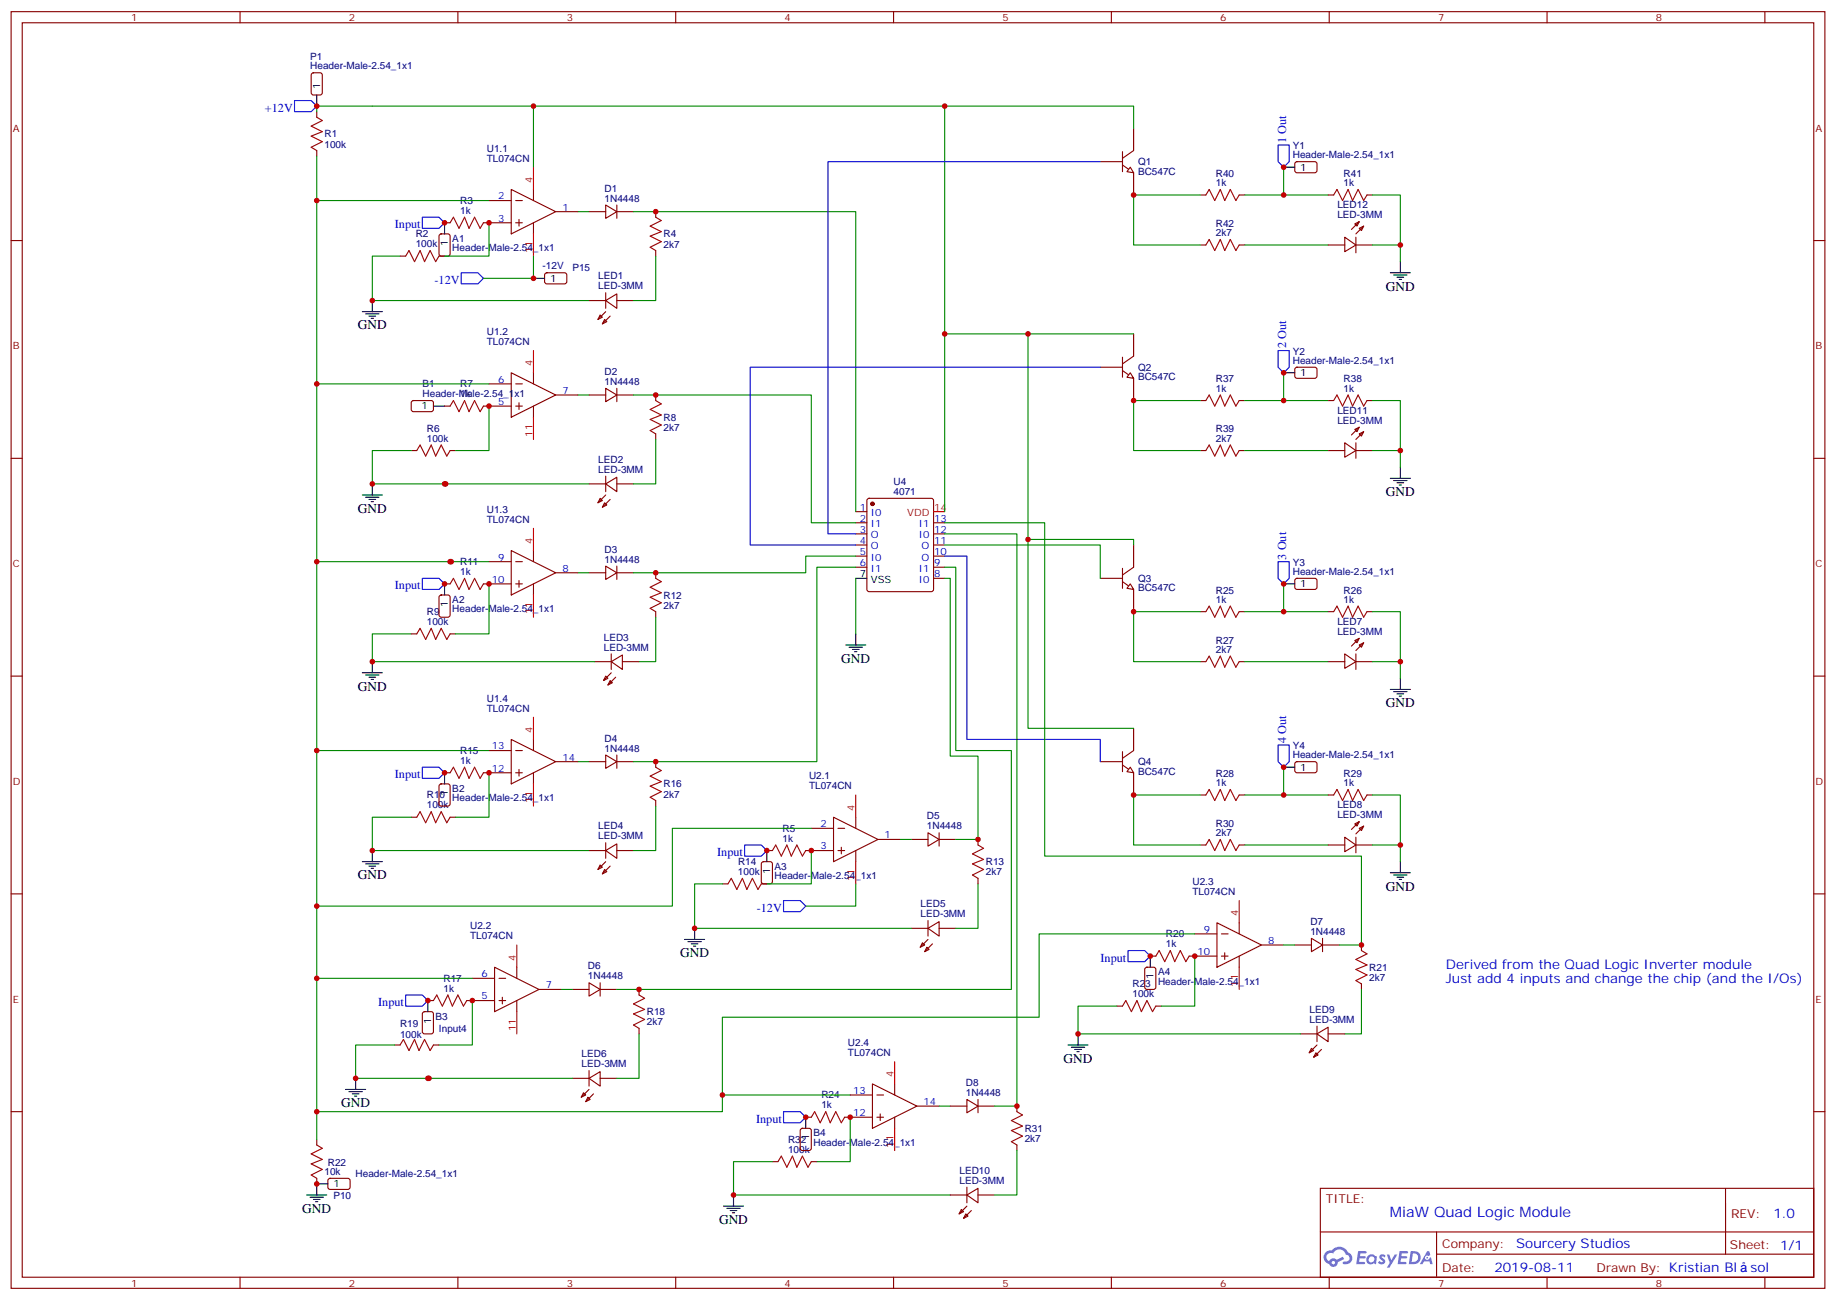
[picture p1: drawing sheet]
<svg xmlns="http://www.w3.org/2000/svg" width="583mm" height="413mm" viewBox="0 0 583 413" stroke-linecap="round" stroke-linejoin="round" font-family="sans-serif">
<g fill="none" stroke="#870000" stroke-width=".35">
<path d="M3.5 3.7h575.8v405.3h-575.8zM7.1 7.2h568.6v398.3h-568.6zM76.2 3.7v3.5M145.3 3.7v3.5M214.5 3.7v3.5M283.6 3.7v3.5M352.8 3.7v3.5M421.9 3.7v3.5M491.1 3.7v3.5M560.2 3.7v3.5M3.5 76.4h3.6M575.7 76.4h3.6"/>
<path d="M3.5 145.5h3.6M575.7 145.5h3.6M3.5 214.7h3.6M575.7 214.7h3.6M3.5 283.8h3.6M575.7 283.8h3.6M3.5 353h3.6M575.7 353h3.6M419.1 377.3h156.6v28.2h-156.6zM547.7 377.3v20.9M419.1 391.1h156.5M456 398.2h119.6"/>
<path d="M456 391.1v14.2M76.2 405.5v3.5M145.3 405.5v3.5M214.5 405.5v3.5M283.6 405.5v3.5M352.8 405.5v3.5M421.9 405.5v3.5M491.1 405.5v3.5M560.2 405.5v3.5"/>
</g>
<g fill="#5487ff">
<path d="M438.1 398.5a1.22 1.22 0 0 1 1.7 .2l-.4 .6a.47 .47 0 0 0-.3-.4 .47 .47 0 0 0-.5 .2l.1 .2a1.14 1.14 0 0 1 .8 1.8 1.14 1.14 0 0 1-1.9 0l-.2-.2 .5-.6 .7 .5a.29 .29 0 0 0 .3-.3 .29 .29 0 0 0-.2-.3 1.04 1.04 0 0 1-.6-1.7z"/>
<path d="M431.1 397.2h2.3l.4 .2-.2 .5-1.8 .1-.1 .8h1.5l.3 .4-.3 .4h-1.6l-.2 1.1h1.7l.2 .3-.2 .3-2.6 .1z"/>
<path d="M444.2 397.2l2.7 .2-.1 .5-1.8 .1-.2 .8h1.6l.3 .4-.4 .4h-1.6l-.1 1.1h1.7l.2 .3-.2 .3-2.7 .1z"/>
<path d="M453 397.2h.7l.3 1.3-.6 .3a.69 .69 0 0 0-1 .3 .69 .69 0 0 0 .4 .9 .69 .69 0 0 0 .9-.6l.5-.2 .6 2.2h-.8l-.3-.9h-1.7l-.5 .9h-.8z"/>
<path d="M440.2 398.3h.8l.6 1.8 1.1-1.8h.9l-2.6 4.2h-.8l.9-1.5z"/>
<path d="M447.8 397.2l-.6 4.2h1.3a2.11 2.11 0 0 0 2.5-2.1 2.11 2.11 0 0 0-2.5-2.1zM448.5 398a1.43 1.43 0 0 1 1.6 1.6 1.43 1.43 0 0 1-2 1.1z"/>
<path d="M434.1 398.8a1.54 1.54 0 0 0-.1 2.2 1.54 1.54 0 0 0 2.1 .1l.7 .3 .3-2.3-.6-.3a1.49 1.49 0 0 0-2.4 0zM434.3 399.8a.95 .95 0 0 1 1.9 0 .95 .95 0 0 1-1.9 0z"/>
<path d="M420.8 397.6a2.18 2.18 0 0 0 1.1 3.7 1.44 1.44 0 0 0 1.6 .9 1.44 1.44 0 0 0 1.2-1.4l2-1.1-.5-.7-1.9 1a1.47 1.47 0 0 0-2.4 .4 1.39 1.39 0 0 1-.7-1.9 1.39 1.39 0 0 1 2-.5 2.12 2.12 0 0 1 2.2-1.3 2.12 2.12 0 0 1 1.9 1.7 1.14 1.14 0 0 1 1 1.4 1.14 1.14 0 0 1-1.6 .7 .43 .43 0 0 0-.5 .4 .43 .43 0 0 0 .4 .5 1.98 1.98 0 0 0 2.5-1.2 1.98 1.98 0 0 0-1.2-2.6 3.1 3.1 0 0 0-5.3-.6l-.9 .1zM422.7 400.9a.55 .55 0 0 1 1.1 0 .55 .55 0 0 1-1.1 0z"/>
<circle cx="453" cy="399.3" r=".26"/>
</g>
<g fill="none" stroke="#870000" stroke-width=".35">
<path d="M356.3 52.4l3.5 2.5M356.3 48.2v6.3M359.8 47.8l-3.5 2.5M141.1 70.7h1.8M153.5 70.7h8.8M155.2 63.7h7.1M162.3 60.1l14.1 7.1-14.1 7.1zM163.7 63.7h2.1M163.7 70.7h2.1M164.7 69.7v2.1M169.3 60.1v3.6M169.3 70.7v3.6"/>
<path d="M176.4 67.2h7M187 67.2h5.3M192.3 65.1l3.5 2.1-3.5 2.1zM195.8 67.2h5.3M195.8 65.1v4.2M208.1 67.2v1.8M208.1 79.6v1.7M187 95.4h5.3M192.3 95.4l3.5-2.1v4.6zM192.3 99l-2.5 2.4M192.3 93v4.9M195.8 95.4h5.3"/>
<path d="M162.3 118.4l14.1 7-14.1 7.1zM169.3 118.4v3.5M190.5 100l.7 .7-1.4 .7zM191.9 101.4l.7 .7-1.4 .7zM193.7 100.4l-2.5 2.4M141.1 128.9h1.8M153.5 128.9h8.8M155.2 121.9h7.1M163.7 121.9h2.1M163.7 128.9h2.1M164.7 127.9v2.1M169.3 128.9v3.6"/>
<path d="M176.4 125.4h7M187 125.4h5.3M192.3 123.3l3.5 2.1-3.5 2.1zM195.8 125.4h5.3M195.8 123.3v4.2M208.1 125.4v1.8M208.1 137.8v1.7M187 153.6h5.3M190.5 158.2l.7 .7-1.4 .7zM191.9 159.6l.7 .7-1.4 .7zM192.3 153.6l3.5-2.1v4.6zM192.3 151.2v4.9"/>
<path d="M192.3 157.2l-2.5 2.4M193.7 158.6l-2.5 2.4M195.8 153.6h5.3M155.2 178.3h7.1M162.3 174.8l14.1 7.1-14.1 7zM163.7 178.3h2.1M169.3 174.8v3.5M192.3 179.7l3.5 2.2-3.5 2.1zM195.8 179.7v4.3M141.1 185.4h1.8M153.5 185.4h8.8M163.7 185.4h2.1"/>
<path d="M164.7 184.3v2.1M169.3 185.4v3.5M176.4 181.9h7M187 181.9h5.3M195.8 181.9h5.3M208.1 181.9v1.7M208.1 194.2v1.8M188.7 210.1h5.3M192.3 214.7l.7 .7-1.4 .7zM193.7 216.1l.7 .7-1.4 .7zM194 210.1l3.6-2.1v4.5zM194 213.6l-2.4 2.5"/>
<path d="M194 207.6v4.9M195.4 215l-2.4 2.5M197.6 210.1h5.2M155.2 238.3h7.1M162.3 234.8l14.1 7-14.1 7.1zM163.7 238.3h2.1M169.3 234.8v3.5M192.3 239.7l3.5 2.1-3.5 2.1zM195.8 239.7v4.2M141.1 245.4h1.8M153.5 245.4h8.8M163.7 245.4h2.1"/>
<path d="M164.7 244.3v2.1M169.3 245.4v3.5M176.4 241.8h7M187 241.8h5.3M195.8 241.8h5.3M208.1 241.8v1.8M208.1 254.2v1.7M187 270.1h5.3M190.5 274.6l.7 .7-1.4 .7zM191.9 276l.7 .8-1.4 .7zM192.3 270.1l3.5-2.2v4.6zM192.3 267.6v4.9"/>
<path d="M192.3 273.6l-2.5 2.4M193.7 275l-2.5 2.5M195.8 270.1h5.3M100.5 361.8v1.7M100.5 374.1v1.8"/>
</g>
<path d="M169.3 53.1v7M169.3 74.3v7M169.3 111.3v7.1M169.3 132.5v7M169.3 167.7v7.1M169.3 188.9v7.1M169.3 227.7v7.1M169.3 248.9v7" fill="none" stroke="#f00" stroke-width=".35"/>
<path d="M142.9 70.7l1-1.7 1.8 3.5 1.8-3.5 1.4 3.5 1.7-3.5 1.8 3.5 1.1-1.8M208.1 69l1.8 1-3.5 1.8 3.5 1.8-3.5 1.4 3.5 1.7-3.5 1.8 1.7 1.1M142.9 128.9l1-1.7 1.8 3.5 1.8-3.5 1.4 3.5 1.7-3.5 1.8 3.5 1.1-1.8M208.1 127.2l1.8 1-3.5 1.8 3.5 1.8-3.5 1.4 3.5 1.7-3.5 1.8 1.7 1.1M142.9 185.4l1-1.8 1.8 3.5 1.8-3.5 1.4 3.5 1.7-3.5 1.8 3.5 1.1-1.7M208.1 183.6l1.8 1.1-3.5 1.7 3.5 1.8-3.5 1.4 3.5 1.8-3.5 1.7 1.7 1.1M142.9 245.4l1-1.8 1.8 3.5 1.8-3.5 1.4 3.5 1.7-3.5 1.8 3.5 1.1-1.7M208.1 243.6l1.8 1.1-3.5 1.7 3.5 1.8-3.5 1.4 3.5 1.8-3.5 1.7 1.7 1.1M100.5 363.5l1.8 1.1-3.5 1.8 3.5 1.7-3.5 1.4 3.5 1.8-3.5 1.8 1.7 1" fill="none" stroke="#a10000" stroke-width=".35"/>
<path d="M358.8 53.1l1 1.8-2.1-.4z" fill="#fff" stroke="#870000" stroke-width=".35"/>
<path d="M349.2 51.3h7.1M359.8 40.7v7.1M359.8 54.9v7M356.3 117.7l3.5 2.4M356.3 113.4v6.4M359.8 113.1l-3.5 2.4" fill="none" stroke="#870000" stroke-width=".35"/>
<path d="M358.8 118.4l1 1.7-2.1-.3z" fill="#fff" stroke="#870000" stroke-width=".35"/>
<path d="M349.2 116.6h7.1M359.8 106v7.1M359.8 120.1v7.1M356.3 184.7l3.5 2.4M356.3 180.4v6.4M359.8 180.1l-3.5 2.5" fill="none" stroke="#870000" stroke-width=".35"/>
<path d="M358.8 185.4l1 1.7-2.1-.3z" fill="#fff" stroke="#870000" stroke-width=".35"/>
<path d="M359.8 173v7.1M349.2 183.6h7.1M359.8 187.1v7.1M356.3 238.7v6.3M359.8 238.3l-3.5 2.5M356.3 242.9l3.5 2.5" fill="none" stroke="#870000" stroke-width=".35"/>
<path d="M358.8 243.6l1 1.8-2.1-.4z" fill="#fff" stroke="#870000" stroke-width=".35"/>
<g fill="none" stroke="#870000" stroke-width=".35">
<path d="M99 23.3l.5-.2h2.1l.7 .4v6l-.5 .6-2.3 .1-.7-.5v-5.9zM100.5 35.5v1.7M100.5 47.8v1.8M411.2 51.5l.5-.2 5.9 .1 .4 .6v2.4l-.7 .5-5.9-.1-.4-.6v-2.2zM139.6 74.5l.5-.2h2.1l.6 .4 .1 5.9-.5 .7h-2.3l-.7-.4-.1-5.9zM381 61.9h1.8M381 77.8h1.8M393.3 61.9h1.8M393.3 77.8h1.8M421.6 61.9h1.7M421.6 77.8h5.3M426.9 75.3l3.5 2.5-3.5 2.1z"/>
<path d="M430 71.1l1.4-.7-.7 1.4zM430.4 75.3v5M430.4 77.8h5.3M431.4 72.5l1.5-.7-.7 1.4zM431.4 70.4l-2.4 2.4M432.9 71.8l-2.5 2.5M433.9 61.9h1.8M127 81.3h1.8M139.3 81.3h1.8M173.1 86.8l.5-.2 5.9 .1 .4 .6v2.4l-.7 .4h-5.9l-.4-.7v-2.1zM411.2 116.8l.5-.2h5.9l.4 .7v2.4l-.7 .4h-5.9l-.4-.7v-2.1zM130.8 127.4l.4-.2h6l.4 .7-.1 2.4-.6 .4-5.9-.1-.5-.6v-2.1z"/>
<path d="M381 127.2h1.8M393.3 127.2h1.8M421.6 127.2h1.7M430 136.3l1.4-.7-.7 1.5zM431.4 137.8l1.5-.7-.7 1.4zM431.4 135.6l-2.4 2.5M432.9 137.1l-2.5 2.4M433.9 127.2h1.8M130.5 143.1h1.8M142.9 143.1h1.7M275.4 158.4l.5-.2h19.7l.5 .2 .2 .5v28.2l-.2 .5-.5 .3h-19.7l-.5-.3-.2-.5v-28.2zM381 143.1h1.8"/>
<path d="M393.3 143.1h1.8M421.6 143.1h5.3M426.9 140.6l3.5 2.5-3.5 2.1zM430.4 140.6v4.9M430.4 143.1h5.3M271.6 162.5h3.6M271.6 166h3.6M271.6 169.5h3.6M271.6 173h3.6M271.6 176.6h3.6M296.3 166h3.6M296.3 169.5h3.6"/>
<path d="M296.3 173h3.6M296.3 176.6h3.6M139.6 189.1l.5-.2h2.1l.6 .4 .1 6-.5 .6-2.3 .1-.7-.5-.1-5.9zM271.6 180.1h3.6M296.3 180.1h3.6M296.3 183.6h3.6M381 194.2h1.8M393.3 194.2h1.8M411.2 183.8l.5-.2 5.9 .1 .4 .6v2.4l-.7 .4h-5.9l-.4-.7v-2.1zM421.6 194.2h1.7M433.9 194.2h1.8M130.5 201.3h1.8"/>
<path d="M142.9 201.3h1.7M381 210.1h1.8M393.3 210.1h1.8M421.6 210.1h5.3M426.9 207.6l3.5 2.5-3.5 2.1zM430 203.4l1.4-.7-.7 1.4zM430.4 210.1h5.3M430.4 207.6v4.9M431.4 204.8l1.5-.7-.7 1.4zM431.4 202.7l-2.4 2.4M432.9 204.1l-2.5 2.5M359.8 231.2v7.1"/>
<path d="M130.5 259.5h1.8M139.6 249.1l.5-.2h2.1l.6 .4 .1 5.9-.5 .7h-2.3l-.7-.4-.1-5.9zM142.9 259.5h1.7M264.6 259.5l14.1 7-14.1 7.1zM271.6 259.5v3.5M349.2 241.8h7.1M359.8 245.4v7M381 252.4h1.8M393.3 252.4h1.8M411.2 242l.5-.2 5.9 .1 .4 .6v2.4l-.7 .5-5.9-.1-.4-.6v-2.2zM421.6 252.4h1.7M433.9 252.4h1.8"/>
<path d="M241.9 273.8l.5-.2h2.1l.6 .4 .1 5.9-.5 .7h-2.3l-.7-.4v-5.9zM243.4 270.1h1.8M255.8 270.1h8.8M257.5 263h7.1M266 263h2.1M266 270.1h2.1M267.1 269v2.1M271.6 270.1v3.5M278.7 266.5h7.1M289.3 266.5h5.3M294.6 264.4l3.5 2.1-3.5 2.1zM298.1 266.5h5.3"/>
<path d="M298.1 264.4v4.2M310.4 266.5v1.8M310.4 278.9v1.7M381 268.3h1.8M393.3 268.3h1.8M421.6 268.3h5.3M426.9 265.8l3.5 2.5-3.5 2.1zM430 261.6l1.4-.7-.7 1.4zM430.4 265.8v5M430.4 268.3h5.3M431.4 263l1.5-.7-.7 1.4zM431.4 260.9l-2.4 2.4"/>
<path d="M432.9 262.3l-2.5 2.5M229.3 280.6h1.8M241.7 280.6h1.7M289.3 294.7h5.3M292.8 299.3l.7 .7-1.4 .7zM294.6 294.7l3.5-2.1v4.6zM294.6 298.3l-2.5 2.4M294.6 292.3v4.9M296 299.7l-2.5 2.5M298.1 294.7h5.3M379.2 296.5h7.1M386.3 293l14.1 7-14.1 7.1z"/>
<path d="M387.7 296.5h2.1M393.3 293v3.5M416.3 297.9l3.5 2.1-3.5 2.2zM419.8 297.9v4.3M135.8 317.7h1.8M148.2 317.7h8.8M149.9 310.6h7.1M157 307.1l14.1 7-14.1 7.1zM158.4 310.6h2.1M158.4 317.7h2.1M159.5 316.6v2.1M164 307.1v3.5"/>
<path d="M164 317.7v3.5M171.1 314.1h7.1M181.7 314.1h5.3M187 312l3.5 2.1-3.5 2.2zM190.5 314.1h5.3M190.5 312v4.3M202.8 314.1v1.8M294.2 300.7l.7 .7-1.4 .8zM354.5 319.4h1.8M363.6 307.3l.5-.2h2.1l.6 .4 .1 5.9-.5 .7h-2.3l-.7-.4v-5.9zM365.1 303.6h1.8M366.9 319.4h1.8"/>
<path d="M377.5 303.6h8.8M387.7 303.6h2.1M388.8 302.5v2.1M393.3 303.6v3.5M400.4 300h7.1M411 300h5.3M419.8 300h5.3M432.2 300v1.8M432.2 312.4v1.7M125.2 331.8h1.8M134.3 321.4l.5-.2h2.1l.6 .4 .1 6-.5 .6-2.3 .1-.7-.5v-5.9zM137.6 331.8h1.7"/>
<path d="M187 339.9v4.9M202.8 326.5v1.8M412.7 328.3h5.3M416.3 332.8l.7 .8-1.4 .7zM417.7 334.3l.7 .7-1.4 .7zM418 328.3l3.6-2.2v4.6zM418 331.8l-2.4 2.5M418 325.8v4.9M419.5 333.2l-2.5 2.5M421.6 328.3h5.3M181.7 342.4h5.3M185.2 347l.7 .7-1.4 .7z"/>
<path d="M186.6 348.4l.7 .7-1.4 .7zM187 342.4l3.5-2.1v4.5zM187 345.9l-2.5 2.5M188.4 347.3l-2.5 2.5M190.5 342.4h5.3M254.2 358.5l.5-.3h2.1l.7 .5v5.9l-.4 .6-2.4 .1-.6-.5-.1-5.8zM255.8 354.7h1.7M268.1 354.7h8.8M269.9 347.7h7M276.9 344.1l14.1 7.1-14.1 7zM278.3 347.7h2.2M278.3 354.7h2.2"/>
<path d="M279.4 353.7v2.1M284 344.1v3.6M284 354.7v3.5M291 351.2h7.1M301.6 351.2h5.3M306.9 349.1l3.5 2.1-3.5 2.1zM310.4 349.1v4.2M310.4 351.2h5.3M322.8 351.2v1.8M104.3 374.3l.5-.2 5.9 .1 .4 .6v2.4l-.7 .4h-5.9l-.4-.7v-2.1zM245.2 368.8h1.7M257.5 368.8h1.8"/>
<path d="M301.6 379.4h5.3M306.9 379.4l3.5-2.1v4.6zM306.9 376.9v5M310.4 379.4h5.3M322.8 363.5v1.8M305.2 384l.7 .7-1.5 .7zM306.6 385.4l.7 .7-1.4 .7zM306.9 382.9l-2.5 2.5M308.3 384.4l-2.4 2.4"/>
</g>
<g fill="none" stroke="#a10000" stroke-width=".35">
<path d="M100.5 37.2l1.8 1.1-3.5 1.7 3.5 1.8-3.5 1.4 3.5 1.8-3.5 1.7 1.7 1.1M382.8 61.9l1-1.8 1.8 3.6 1.7-3.6 1.5 3.6 1.7-3.6 1.8 3.6 1-1.8M382.8 77.8l1-1.8 1.8 3.6 1.7-3.6 1.5 3.6 1.7-3.6 1.8 3.6 1-1.8M423.3 61.9l1.1-1.8 1.8 3.6 1.7-3.6 1.4 3.6 1.8-3.6 1.8 3.6 1-1.8M128.8 81.3l1-1.7 1.8 3.5 1.7-3.5 1.5 3.5 1.7-3.5 1.8 3.5 1-1.8M382.8 127.2l1-1.8 1.8 3.5 1.7-3.5 1.5 3.5 1.7-3.5 1.8 3.5 1-1.7M423.3 127.2l1.1-1.8 1.8 3.5 1.7-3.5 1.4 3.5 1.8-3.5 1.8 3.5 1-1.7M132.3 143.1l1-1.8 1.8 3.5 1.8-3.5 1.4 3.5 1.8-3.5 1.7 3.5 1.1-1.7M382.8 143.1l1-1.8 1.8 3.5 1.7-3.5 1.5 3.5 1.7-3.5 1.8 3.5 1-1.7M382.8 194.2l1-1.8 1.8 3.6 1.7-3.6 1.5 3.6 1.7-3.6 1.8 3.6 1-1.8M423.3 194.2l1.1-1.8 1.8 3.6 1.7-3.6 1.4 3.6 1.8-3.6 1.8 3.6 1-1.8M132.3 201.3l1-1.8 1.8 3.5 1.8-3.5 1.4 3.5 1.8-3.5 1.7 3.5 1.1-1.7"/>
<path d="M382.8 210.1l1-1.8 1.8 3.5 1.7-3.5 1.5 3.5 1.7-3.5 1.8 3.5 1-1.7M132.3 259.5l1-1.8 1.8 3.5 1.8-3.5 1.4 3.5 1.8-3.5 1.7 3.5 1.1-1.7M382.8 252.4l1-1.8 1.8 3.6 1.7-3.6 1.5 3.6 1.7-3.6 1.8 3.6 1-1.8M423.3 252.4l1.1-1.8 1.8 3.6 1.7-3.6 1.4 3.6 1.8-3.6 1.8 3.6 1-1.8M245.2 270.1l1-1.8 1.8 3.5 1.8-3.5 1.4 3.5 1.7-3.5 1.8 3.5 1.1-1.7M310.4 268.3l1.8 1-3.5 1.8 3.5 1.8-3.5 1.4 3.5 1.7-3.5 1.8 1.7 1.1M382.8 268.3l1-1.8 1.8 3.6 1.7-3.6 1.5 3.6 1.7-3.6 1.8 3.6 1-1.8M231.1 280.6l1-1.7 1.8 3.5 1.8-3.5 1.4 3.5 1.7-3.5 1.8 3.5 1.1-1.8M137.6 317.7l1-1.8 1.8 3.5 1.8-3.5 1.4 3.5 1.7-3.5 1.8 3.5 1.1-1.7M202.8 315.9l1.8 1.1-3.5 1.7 3.5 1.8-3.5 1.4 3.5 1.8-3.5 1.7 1.7 1.1M356.3 319.4l1.1-1.7 1.7 3.5 1.8-3.5 1.4 3.5 1.8-3.5 1.7 3.5 1.1-1.8M366.9 303.6l1-1.8 1.8 3.5 1.8-3.5 1.4 3.5 1.7-3.5 1.8 3.5 1.1-1.7"/>
<path d="M432.2 301.8l1.7 1.1-3.5 1.7 3.5 1.8-3.5 1.4 3.5 1.8-3.5 1.7 1.8 1.1M127 331.8l1.1-1.8 1.7 3.6 1.8-3.6 1.4 3.6 1.8-3.6 1.7 3.6 1.1-1.8M257.5 354.7l1.1-1.7 1.7 3.5 1.8-3.5 1.4 3.5 1.8-3.5 1.8 3.5 1-1.8M322.8 353l1.8 1-3.6 1.8 3.6 1.7-3.6 1.5 3.6 1.7-3.6 1.8 1.8 1M246.9 368.8l1.1-1.7 1.8 3.5 1.7-3.5 1.4 3.5 1.8-3.5 1.8 3.5 1-1.8"/>
</g>
<g fill="none" stroke="#000" stroke-width=".35">
<path d="M100.5 30.2v3.5M407.5 53.1h3.5M141.1 70.7v3.6M115 99h6.4M116.1 99.7h4.2M118.2 95.4v3.6M169.3 88.4h3.6M441.3 86.6h6.4M442.4 87.3h4.2M443.4 88h2.2M444.1 88.7h.8M444.5 83.1v3.5"/>
<path d="M117.1 100.4h2.1M117.8 101.1h.7M407.5 118.4h3.5M137.6 128.9h3.5M115 157.2h6.4M116.1 157.9h4.2M117.1 158.6h2.1M117.8 159.3h.7M118.2 153.6v3.6M441.3 151.9h6.4M442.4 152.6h4.2M443.4 153.3h2.2"/>
<path d="M444.1 154h.8M444.5 148.3v3.6M141.1 185.4v3.5M271.6 183.6h3.6M407.5 185.4h3.5M115 213.6h6.4M116.1 214.3h4.2M117.1 215h2.1M117.8 215.7h.7M118.2 210.1v3.5M268.5 204.8h6.3M269.5 205.5h4.3"/>
<path d="M270.6 206.2h2.1M271.3 206.9h.7M271.6 201.3v3.5M441.3 218.9h6.4M442.4 219.6h4.2M444.5 215.4v3.5M443.4 220.3h2.2M444.1 221h.8M141.1 245.4v3.5M407.5 243.6h3.5M115 273.6h6.4M116.1 274.3h4.2"/>
<path d="M117.1 275h2.1M117.8 275.7h.7M118.2 270.1v3.5M243.4 270.1v3.5M441.3 277.1h6.4M442.4 277.8h4.2M443.4 278.5h2.2M444.1 279.2h.8M444.5 273.6v3.5M217.3 298.3h6.4M218.4 299h4.2M219.4 299.7h2.1"/>
<path d="M220.5 294.7v3.6M135.8 317.7v3.5M220.1 300.4h.7M365.1 303.6v3.5M339 331.8h6.4M340.1 332.5h4.2M341.1 333.2h2.2M341.8 333.9h.7M342.2 328.3v3.5M109.7 345.9h6.4M110.8 346.6h4.2M111.8 347.3h2.1"/>
<path d="M112.5 348h.7M112.9 342.4v3.5M255.8 354.7v3.5M97.4 379.4h6.3M104.1 375.9h-3.6v3.5M232.8 379.4v3.5M98.4 380.1h4.3M99.5 380.8h2.1M100.2 381.5h.7M229.7 382.9h6.3M230.7 383.6h4.2M231.8 384.4h2.1"/>
<path d="M232.5 385.1h.7"/>
</g>
<circle cx="276.9" cy="160" r=".53" fill="#870000" stroke="#870000" stroke-width=".35"/>
<path d="M296.3 162.5h3.6M271.6 252.4v7.1M271.6 273.6v7M393.3 285.9v7.1M164 300v7.1M393.3 307.1v7M164 321.2v7.1M284 337.1v7M284 358.2v7.1" fill="none" stroke="#f00" stroke-width=".35"/>
<g fill="none" stroke="#00f" stroke-width=".35">
<path d="M93.5 31.9h5.3l1.7 1.8-1.7 1.8h-5.3zM349.2 51.3h-86.4v118.2h8.8M405.7 46h3.5v5.3l-1.7 1.8-1.8-1.8zM134.1 69h5.2l1.8 1.7-1.8 1.8h-5.2zM146.4 86.6h5.3l1.8 1.8-1.8 1.7h-5.3zM349.2 116.6h-111.1v56.4h33.5M405.7 111.3h3.5v5.3l-1.7 1.8-1.8-1.8zM405.7 178.3h3.5v5.3l-1.7 1.8-1.8-1.8zM134.1 183.6h5.2l1.8 1.8-1.8 1.7h-5.2zM405.7 236.5h3.5v5.3l-1.7 1.8-1.8-1.8zM134.1 243.6h5.2l1.8 1.8-1.8 1.7h-5.2zM236.4 268.3h5.3l1.7 1.8-1.7 1.7h-5.3z"/>
<path d="M248.7 285.9h5.3l1.8 1.8-1.8 1.8h-5.3zM128.8 315.9h5.3l1.7 1.8-1.7 1.7h-5.3zM358.1 301.8h5.3l1.7 1.8-1.7 1.7h-5.3zM248.7 353h5.3l1.8 1.7-1.8 1.8h-5.3z"/>
</g>
<g fill="none" stroke="#008700" stroke-width=".35">
<path d="M100.5 35.5v-1.8h68.8v19.4M169.3 33.7h130.6v128.8M299.9 33.7h59.9v7M100.5 49.6v312.2M407.5 53.1v8.8M100.5 63.7h54.7M155.2 70.7v10.6h-14.1M183.4 67.2h3.6M201.1 67.2h70.5v95.3M381 61.9h-21.2v15.9h21.2M395.1 61.9h26.5M395.1 77.8h26.5"/>
<path d="M435.7 77.8h8.8v5.3M435.7 61.9h8.8v15.9M127 81.3h-8.8v14.1h68.8M169.3 81.3v7.1h-15.8M208.1 81.3v14.1h-7M299.9 106h59.9M326.3 106v65.3h33.5v1.7M407.5 118.4v8.8M100.5 121.9h54.7M155.2 128.9v14.2h-10.6M183.4 125.4h3.6M201.1 125.4h56.4v40.6h14.1"/>
<path d="M208.1 139.5v14.1h-7M381 127.2h-21.2v15.9h21.2M395.1 127.2h26.5M435.7 127.2h8.8v15.9M130.5 143.1h-12.3v10.5h23.3M141.1 153.6h45.9M395.1 143.1h26.5M435.7 143.1h8.8v5.2M100.5 178.3h42.7M142.9 178.3h12.3M271.6 176.6h-15.8v5.3h-54.7M299.9 166h31.7v105.8h100.6v28.2h-7.1"/>
<path d="M299.9 169.5h22.9v181.7h-7.1M299.9 173h49.3v10.6M326.3 171.3v59.9h33.5M155.2 185.4v15.9h-10.6M183.4 181.9h3.6M208.1 196v14.1h-5.3M271.6 180.1h-12.3v61.7h-58.2M271.6 183.6v17.7M299.9 183.6h1.7v56.5h8.8v26.4h-7M299.9 180.1h3.5v58.2h17.6v75.8h-125.2M381 194.2h-21.2v15.9h21.2M395.1 194.2h26.5"/>
<path d="M407.5 185.4v8.8M435.7 194.2h8.8v15.9M130.5 201.3h-12.3v8.8h70.5M395.1 210.1h26.5M435.7 210.1h8.8v5.3M100.5 238.3h54.7M130.5 259.5h-12.3v10.6h68.8M155.2 245.4v14.1h-10.6M183.4 241.8h3.6M208.1 255.9v14.2h-7M381 252.4h-21.2v15.9h21.2M395.1 252.4h26.5"/>
<path d="M407.5 243.6v8.8M435.7 252.4h8.8v15.9M257.5 270.1v10.5h-14.1M257.5 263h-44.1v24.7h-112.9M285.8 266.5h3.5M395.1 268.3h26.5M435.7 268.3h8.8v5.3M229.3 280.6h-8.8v14.1h68.8M271.6 280.6v7.1h-15.8M310.4 280.6v14.1h-7M379.2 296.5h-49.4v26.5h-100.5v24.7h40.6M100.5 310.6h49.4"/>
<path d="M149.9 317.7v14.1h-10.6M178.2 314.1h3.5M354.5 319.4h-12.3v8.9h70.5M379.2 303.6v15.8h-10.5M407.5 300h3.5M432.2 314.1v14.2h-5.3M125.2 331.8h-12.3v10.6h23.3M202.8 328.3v14.1h-7M135.8 342.4h45.9M229.3 347.7v5.3h-128.8M269.9 354.7v14.1h-10.6M298.1 351.2h3.5"/>
<path d="M245.2 368.8h-12.4v10.6h68.8M322.8 365.3v14.1h-7.1"/>
</g>
<path d="M299.9 176.6h7v58.2h42.3v7" fill="none" stroke="#00c" stroke-width=".35"/>
<g fill="#c00">
<circle cx="365.1" cy="303.6" r=".88"/>
<circle cx="342.2" cy="328.3" r=".88"/>
<circle cx="379.2" cy="303.6" r=".88"/>
<circle cx="202.8" cy="314.1" r=".88"/>
<circle cx="310.4" cy="266.5" r=".88"/>
<circle cx="149.9" cy="317.7" r=".88"/>
<circle cx="135.8" cy="342.4" r=".88"/>
<circle cx="136.2" cy="342.4" r=".88"/>
<circle cx="112.9" cy="342.4" r=".88"/>
<circle cx="208.1" cy="181.9" r=".88"/>
<circle cx="100.5" cy="375.9" r=".88"/>
<circle cx="141.1" cy="245.4" r=".88"/>
<circle cx="407.5" cy="185.4" r=".88"/>
<circle cx="407.5" cy="53.1" r=".88"/>
<circle cx="155.2" cy="245.4" r=".88"/>
<circle cx="155.2" cy="185.4" r=".88"/>
<circle cx="118.2" cy="153.6" r=".88"/>
<circle cx="118.2" cy="95.4" r=".88"/>
<circle cx="407.5" cy="252.4" r=".88"/>
<circle cx="444.5" cy="268.3" r=".88"/>
<circle cx="359.8" cy="252.4" r=".88"/>
<circle cx="359.8" cy="194.2" r=".88"/>
<circle cx="326.3" cy="106" r=".88"/>
<circle cx="299.9" cy="33.7" r=".88"/>
<circle cx="169.3" cy="33.7" r=".88"/>
<circle cx="208.1" cy="125.4" r=".88"/>
<circle cx="100.5" cy="33.7" r=".88"/>
<circle cx="299.9" cy="106" r=".88"/>
<circle cx="326.3" cy="171.3" r=".88"/>
<circle cx="444.5" cy="210.1" r=".88"/>
<circle cx="407.5" cy="194.2" r=".88"/>
<circle cx="359.8" cy="127.2" r=".88"/>
<circle cx="444.5" cy="143.1" r=".88"/>
<circle cx="407.5" cy="127.2" r=".88"/>
<circle cx="359.8" cy="61.9" r=".88"/>
<circle cx="444.5" cy="77.8" r=".88"/>
<circle cx="407.5" cy="61.9" r=".88"/>
<circle cx="155.2" cy="70.7" r=".88"/>
<circle cx="143.2" cy="178.3" r=".88"/>
<circle cx="142.9" cy="178.3" r=".88"/>
<circle cx="141.5" cy="153.6" r=".88"/>
<circle cx="141.1" cy="153.6" r=".88"/>
<circle cx="155.2" cy="128.9" r=".88"/>
<circle cx="118.2" cy="210.1" r=".88"/>
<circle cx="118.2" cy="270.1" r=".88"/>
<circle cx="100.5" cy="178.3" r=".88"/>
<circle cx="100.5" cy="121.9" r=".88"/>
<circle cx="100.5" cy="63.7" r=".88"/>
<circle cx="407.5" cy="118.4" r=".88"/>
<circle cx="407.5" cy="243.6" r=".88"/>
<circle cx="141.1" cy="185.4" r=".88"/>
<circle cx="141.1" cy="70.7" r=".88"/>
<circle cx="100.5" cy="238.3" r=".88"/>
<circle cx="208.1" cy="241.8" r=".88"/>
<circle cx="208.1" cy="67.2" r=".88"/>
<circle cx="243.4" cy="270.1" r=".88"/>
<circle cx="257.5" cy="270.1" r=".88"/>
<circle cx="220.5" cy="294.7" r=".88"/>
<circle cx="100.5" cy="287.7" r=".88"/>
<circle cx="100.5" cy="310.6" r=".88"/>
<circle cx="232.8" cy="379.4" r=".88"/>
<circle cx="269.9" cy="354.7" r=".88"/>
<circle cx="255.8" cy="354.7" r=".88"/>
<circle cx="322.8" cy="351.2" r=".88"/>
<circle cx="432.2" cy="300" r=".88"/>
<circle cx="229.3" cy="347.7" r=".88"/>
<circle cx="100.5" cy="353" r=".88"/>
<circle cx="135.8" cy="317.7" r=".88"/>
<circle cx="169.3" cy="88.4" r=".88"/>
</g>
<text font-size="4.6" fill="#00f" x="441.2" y="386.3">MiaW Quad Logic Module</text>
<g font-size="4.2">
<text x="439.9" y="92.3">GND</text>
<text x="113.6" y="104.6">GND</text>
<text x="439.9" y="157.5">GND</text>
<text x="113.6" y="162.8">GND</text>
<text x="267.1" y="210.4">GND</text>
<text x="113.6" y="219.3">GND</text>
<text x="439.9" y="224.5">GND</text>
<text x="113.6" y="279.2">GND</text>
<text x="439.9" y="282.8">GND</text>
<text x="215.9" y="303.9">GND</text>
<text x="337.6" y="337.4">GND</text>
<text x="108.3" y="351.5">GND</text>
<text x="96" y="385.1">GND</text>
<text x="228.2" y="388.6">GND</text>
</g>
<g font-size="4.2" fill="#00f">
<text x="459" y="307.8">Derived from the Quad Logic Inverter module</text>
<text x="459" y="312">Just add 4 inputs and change the chip (and the I/Os)</text>
<text x="562.9" y="386.6">1.0</text>
<text x="481.3" y="396.1">Sourcery Studios</text>
<text x="474.4" y="403.9">2019-08-11</text>
<text x="555.7" y="403.8">sol</text>
</g>
<g font-size="3.9" fill="#00f">
<text x="84.1" y="35.5">+12V</text>
<text x="408.2" y="45.4" transform="rotate(-90 408.2 45.4)">1 Out</text>
<text x="125.3" y="72.5">Input</text>
<text x="137.9" y="90.1">-12V</text>
<text x="408.2" y="110.6" transform="rotate(-90 408.2 110.6)">2 Out</text>
<text x="408.2" y="177.7" transform="rotate(-90 408.2 177.7)">3 Out</text>
<text x="125.3" y="187.1">Input</text>
<text x="408.2" y="235.9" transform="rotate(-90 408.2 235.9)">4 Out</text>
<text x="125.3" y="247.1">Input</text>
<text x="227.6" y="271.8">Input</text>
<text x="240.2" y="289.5">-12V</text>
<text x="349.4" y="305.3">Input</text>
<text x="120" y="319.4">Input</text>
<text x="240" y="356.5">Input</text>
</g>
<g font-size="3.9" fill="#800">
<text x="420.9" y="381.9">TITLE:</text>
<text x="549.5" y="386.6">REV:</text>
<text x="457.8" y="396.1">Company:</text>
<text x="549.1" y="396.7">Sheet: 1/1</text>
<text x="457.8" y="403.8">Date:</text>
<text x="506.8" y="403.8">Drawn By: Kristian Bl</text>
</g>
<g font-size="3.2" fill="#800">
<text x="41.6" y="6.7">1</text>
<text x="110.8" y="6.7">2</text>
<text x="179.9" y="6.7">3</text>
<text x="249.1" y="6.7">4</text>
<text x="318.2" y="6.7">5</text>
<text x="387.3" y="6.7">6</text>
<text x="456.5" y="6.7">7</text>
<text x="525.6" y="6.7">8</text>
<text x="4.1" y="41.8">A</text>
<text x="576.3" y="41.8">A</text>
<text x="4.1" y="110.9">B</text>
<text x="576.3" y="110.9">B</text>
<text x="4.1" y="180.1">C</text>
<text x="576.3" y="180.1">C</text>
<text x="4.1" y="249.2">D</text>
<text x="576.3" y="249.2">D</text>
<text x="4.1" y="318.4">E</text>
<text x="576.3" y="318.4">E</text>
<text x="41.6" y="408.5">1</text>
<text x="110.8" y="408.5">2</text>
<text x="179.9" y="408.5">3</text>
<text x="249.1" y="408.5">4</text>
<text x="318.2" y="408.5">5</text>
<text x="387.3" y="408.5">6</text>
<text x="456.5" y="408.5">7</text>
<text x="525.6" y="408.5">8</text>
</g>
<g font-size="3.2" fill="#000080">
<text x="98.5" y="22">Header-Male-2.54_1x1</text>
<text x="98.5" y="19.1">P1</text>
<text x="103" y="46.9">100k</text>
<text x="103" y="43.6">R1</text>
<text x="410.4" y="47.3">Y1</text>
<text x="154.5" y="51.3">TL074CN</text>
<text x="154.5" y="48.1">U1.1</text>
<text x="361.2" y="52.5">Q1</text>
<text x="410.4" y="50.3">Header-Male-2.54_1x1</text>
<text x="361.2" y="55.4">BC547C</text>
<text x="385.9" y="59.1">1k</text>
<text x="385.9" y="56.2">R40</text>
<text x="426.5" y="59.1">1k</text>
<text x="426.5" y="56.2">R41</text>
<text x="146.1" y="64.7">R3</text>
<text x="191.9" y="60.8">D1</text>
<text x="191.9" y="64">1N4448</text>
<text x="146.1" y="67.9">1k</text>
<text x="424.5" y="69.3">LED-3MM</text>
<text x="424.5" y="66.1">LED12</text>
<text x="132" y="75.3">R2</text>
<text x="143.6" y="76.8">A1</text>
<text x="210.6" y="75.4">R4</text>
<text x="385.9" y="75">2k7</text>
<text x="385.9" y="72">R42</text>
<text x="131.9" y="78.5">100k</text>
<text x="143.6" y="79.8">Header-Male-2.54_1x1</text>
<text x="210.6" y="78.6">2k7</text>
<text x="172.3" y="85.5">-12V</text>
<text x="181.7" y="85.9">P15</text>
<text x="189.9" y="88.7">LED1</text>
<text x="189.9" y="91.9">LED-3MM</text>
<text x="154.5" y="106.3">U1.2</text>
<text x="154.5" y="109.5">TL074CN</text>
<text x="410.4" y="112.6">Y2</text>
<text x="191.9" y="119">D2</text>
<text x="361.2" y="117.8">Q2</text>
<text x="410.4" y="115.5">Header-Male-2.54_1x1</text>
<text x="134.2" y="122.9">B1</text>
<text x="146.1" y="122.9">R7</text>
<text x="191.9" y="122.2">1N4448</text>
<text x="361.2" y="120.7">BC547C</text>
<text x="385.9" y="124.4">1k</text>
<text x="385.9" y="121.4">R37</text>
<text x="426.5" y="124.4">1k</text>
<text x="426.5" y="121.4">R38</text>
<text x="134.2" y="126.1">Header-Male-2.54_1x1</text>
<text x="146.1" y="126.1">1k</text>
<text x="424.5" y="131.4">LED11</text>
<text x="135.5" y="137.1">R6</text>
<text x="210.6" y="136.8">2k7</text>
<text x="210.6" y="133.6">R8</text>
<text x="385.9" y="137.3">R39</text>
<text x="424.5" y="134.6">LED-3MM</text>
<text x="135.5" y="140.2">100k</text>
<text x="385.9" y="140.2">2k7</text>
<text x="189.9" y="146.9">LED2</text>
<text x="189.9" y="150.1">LED-3MM</text>
<text x="283.6" y="154">U4</text>
<text x="283.6" y="157.2">4071</text>
<text x="154.5" y="166">TL074CN</text>
<text x="154.5" y="162.8">U1.3</text>
<text x="146.1" y="179.3">R11</text>
<text x="191.9" y="175.5">D3</text>
<text x="191.9" y="178.7">1N4448</text>
<text x="410.4" y="179.6">Y3</text>
<text x="146.1" y="182.6">1k</text>
<text x="361.2" y="184.8">Q3</text>
<text x="410.4" y="182.6">Header-Male-2.54_1x1</text>
<text x="143.6" y="191.5">A2</text>
<text x="210.6" y="190.1">R12</text>
<text x="361.2" y="187.7">BC547C</text>
<text x="385.9" y="191.4">1k</text>
<text x="385.9" y="188.4">R25</text>
<text x="426.5" y="191.4">1k</text>
<text x="426.5" y="188.4">R26</text>
<text x="135.5" y="195.3">R9</text>
<text x="143.6" y="194.4">Header-Male-2.54_1x1</text>
<text x="210.6" y="193.3">2k7</text>
<text x="135.5" y="198.4">100k</text>
<text x="191.7" y="203.4">LED3</text>
<text x="424.5" y="201.6">LED-3MM</text>
<text x="424.5" y="198.4">LED7</text>
<text x="191.7" y="206.6">LED-3MM</text>
<text x="385.9" y="207.3">2k7</text>
<text x="385.9" y="204.3">R27</text>
<text x="154.5" y="225.9">TL074CN</text>
<text x="154.5" y="222.7">U1.4</text>
<text x="146.1" y="239.3">R15</text>
<text x="191.9" y="235.4">D4</text>
<text x="191.9" y="238.7">1N4448</text>
<text x="410.4" y="237.8">Y4</text>
<text x="146.1" y="242.5">1k</text>
<text x="361.2" y="245.9">BC547C</text>
<text x="361.2" y="243">Q4</text>
<text x="410.4" y="240.8">Header-Male-2.54_1x1</text>
<text x="143.6" y="251.5">B2</text>
<text x="210.6" y="250">R16</text>
<text x="256.8" y="250.6">TL074CN</text>
<text x="256.8" y="247.4">U2.1</text>
<text x="385.9" y="249.6">1k</text>
<text x="385.9" y="246.7">R28</text>
<text x="426.5" y="249.6">1k</text>
<text x="426.5" y="246.7">R29</text>
<text x="135.5" y="256.6">100k</text>
<text x="135.5" y="253.5">R10</text>
<text x="143.6" y="254.4">Header-Male-2.54_1x1</text>
<text x="210.6" y="253.2">2k7</text>
<text x="424.5" y="256.6">LED8</text>
<text x="189.9" y="263.3">LED4</text>
<text x="294.2" y="260.1">D5</text>
<text x="294.2" y="263.3">1N4448</text>
<text x="385.9" y="262.5">R30</text>
<text x="424.5" y="259.8">LED-3MM</text>
<text x="189.9" y="266.5">LED-3MM</text>
<text x="248.4" y="267.2">1k</text>
<text x="248.4" y="264">R5</text>
<text x="385.9" y="265.5">2k7</text>
<text x="234.3" y="274.6">R14</text>
<text x="312.9" y="274.7">R13</text>
<text x="234.3" y="277.8">100k</text>
<text x="245.9" y="279.1">Header-Male-2.54_1x1</text>
<text x="245.9" y="276.2">A3</text>
<text x="312.9" y="277.9">2k7</text>
<text x="378.5" y="280.9">U2.3</text>
<text x="378.5" y="284.2">TL074CN</text>
<text x="292.2" y="291.2">LED-3MM</text>
<text x="292.2" y="288">LED5</text>
<text x="415.9" y="293.6">D7</text>
<text x="149.2" y="298.3">TL074CN</text>
<text x="149.2" y="295">U2.2</text>
<text x="370.1" y="297.5">R20</text>
<text x="415.9" y="296.9">1N4448</text>
<text x="370.1" y="300.7">1k</text>
<text x="140.8" y="311.6">R17</text>
<text x="186.6" y="307.7">D6</text>
<text x="186.6" y="311">1N4448</text>
<text x="367.6" y="309.7">A4</text>
<text x="434.6" y="311.4">2k7</text>
<text x="434.6" y="308.2">R21</text>
<text x="140.8" y="314.9">1k</text>
<text x="359.5" y="316.6">100k</text>
<text x="359.5" y="313.4">R23</text>
<text x="367.6" y="312.6">Header-Male-2.54_1x1</text>
<text x="138.3" y="323.8">B3</text>
<text x="205.3" y="322.3">R18</text>
<text x="415.7" y="321.6">LED9</text>
<text x="127" y="329.5">100k</text>
<text x="127" y="326">R19</text>
<text x="139.3" y="327.7">Input4</text>
<text x="205.3" y="325.6">2k7</text>
<text x="415.7" y="324.7">LED-3MM</text>
<text x="184.6" y="335.7">LED6</text>
<text x="269.2" y="335.3">TL074CN</text>
<text x="269.2" y="332.1">U2.4</text>
<text x="184.6" y="338.8">LED-3MM</text>
<text x="306.6" y="344.8">D8</text>
<text x="260.7" y="351.9">1k</text>
<text x="260.7" y="348.7">R24</text>
<text x="306.6" y="348">1N4448</text>
<text x="325.3" y="359.4">R31</text>
<text x="250.1" y="362.8">R32</text>
<text x="258.2" y="363.8">Header-Male-2.54_1x1</text>
<text x="258.2" y="360.8">B4</text>
<text x="325.3" y="362.6">2k7</text>
<text x="104.1" y="370.1">R22</text>
<text x="250.1" y="366">100k</text>
<text x="103" y="373.2">10k</text>
<text x="112.9" y="373.6">Header-Male-2.54_1x1</text>
<text x="304.6" y="375.9">LED-3MM</text>
<text x="304.6" y="372.7">LED10</text>
<text x="105.8" y="380.8">P10</text>
</g>
<g font-size="3.2">
<text x="101.6" y="28.4" transform="rotate(-90 101.6 28.4)">1</text>
<text x="412.7" y="54.2">1</text>
<text x="142.2" y="78" transform="rotate(-90 142.2 78)">1</text>
<text x="174.6" y="89.4">1</text>
<text x="412.7" y="119.4">1</text>
<text x="133.8" y="130">1</text>
<text x="273" y="183.3">7</text>
<text x="276.5" y="185">VSS</text>
<text x="412.7" y="186.4">1</text>
<text x="142.2" y="192.7" transform="rotate(-90 142.2 192.7)">1</text>
<text x="412.7" y="244.7">1</text>
<text x="142.2" y="252.7" transform="rotate(-90 142.2 252.7)">1</text>
<text x="244.5" y="277.4" transform="rotate(-90 244.5 277.4)">1</text>
<text x="366.2" y="310.9" transform="rotate(-90 366.2 310.9)">1</text>
<text x="136.9" y="325" transform="rotate(-90 136.9 325)">1</text>
<text x="256.8" y="362" transform="rotate(-90 256.8 362)">1</text>
<text x="105.8" y="376.9">1</text>
</g>
<g font-size="3.2" fill="#f00">
<text x="169" y="58" transform="rotate(-90 169 58)">4</text>
<text x="169" y="80.4" transform="rotate(-90 169 80.4)">11</text>
<text x="169" y="116.2" transform="rotate(-90 169 116.2)">4</text>
<text x="169" y="138.6" transform="rotate(-90 169 138.6)">11</text>
<text x="288" y="163.9">VDD</text>
<text x="296.5" y="162.1">14</text>
<text x="169" y="172.7" transform="rotate(-90 169 172.7)">4</text>
<text x="169" y="195.1" transform="rotate(-90 169 195.1)">11</text>
<text x="169" y="232.7" transform="rotate(-90 169 232.7)">4</text>
<text x="169" y="255" transform="rotate(-90 169 255)">11</text>
<text x="271.3" y="257.4" transform="rotate(-90 271.3 257.4)">4</text>
<text x="271.3" y="279.7" transform="rotate(-90 271.3 279.7)">11</text>
<text x="393" y="290.9" transform="rotate(-90 393 290.9)">4</text>
<text x="163.7" y="305" transform="rotate(-90 163.7 305)">4</text>
<text x="393" y="313.2" transform="rotate(-90 393 313.2)">11</text>
<text x="163.7" y="327.4" transform="rotate(-90 163.7 327.4)">11</text>
<text x="283.6" y="342" transform="rotate(-90 283.6 342)">4</text>
<text x="283.6" y="364.4" transform="rotate(-90 283.6 364.4)">11</text>
</g>
<g font-size="3.2" fill="#00f">
<text x="158.1" y="63.3">2</text>
<text x="158.1" y="70.4">3</text>
<text x="178.5" y="66.9">1</text>
<text x="158.1" y="121.5">6</text>
<text x="178.5" y="125.1">7</text>
<text x="158.1" y="128.6">5</text>
<text x="273" y="162.1">1</text>
<text x="273" y="165.6">2</text>
<text x="276.5" y="163.9">I0</text>
<text x="276.5" y="167.4">I1</text>
<text x="291.7" y="167.4">I1</text>
<text x="296.5" y="165.6">13</text>
<text x="273" y="169.2">3</text>
<text x="273" y="172.7">4</text>
<text x="276.5" y="170.9">O</text>
<text x="291.7" y="170.9">I0</text>
<text x="296.5" y="172.7">11</text>
<text x="296.5" y="169.2">12</text>
<text x="158.1" y="178">9</text>
<text x="273" y="176.2">5</text>
<text x="273" y="179.7">6</text>
<text x="276.5" y="174.4">O</text>
<text x="276.5" y="178">I0</text>
<text x="292.5" y="178">O</text>
<text x="292.5" y="174.4">O</text>
<text x="296.5" y="179.7">9</text>
<text x="296.5" y="176.2">10</text>
<text x="156.1" y="185">10</text>
<text x="178.5" y="181.5">8</text>
<text x="276.5" y="181.5">I1</text>
<text x="291.7" y="185">I0</text>
<text x="291.7" y="181.5">I1</text>
<text x="296.5" y="183.3">8</text>
<text x="156.1" y="237.9">13</text>
<text x="156.1" y="245">12</text>
<text x="178.5" y="241.5">14</text>
<text x="260.4" y="262.6">2</text>
<text x="260.4" y="269.7">3</text>
<text x="280.8" y="266.2">1</text>
<text x="382.2" y="296.2">9</text>
<text x="402.5" y="299.7">8</text>
<text x="380.1" y="303.2">10</text>
<text x="152.9" y="310.3">6</text>
<text x="152.9" y="317.3">5</text>
<text x="173.2" y="313.8">7</text>
<text x="270.8" y="347.3">13</text>
<text x="293.2" y="350.8">14</text>
<text x="270.8" y="354.4">12</text>
</g>
</svg>
